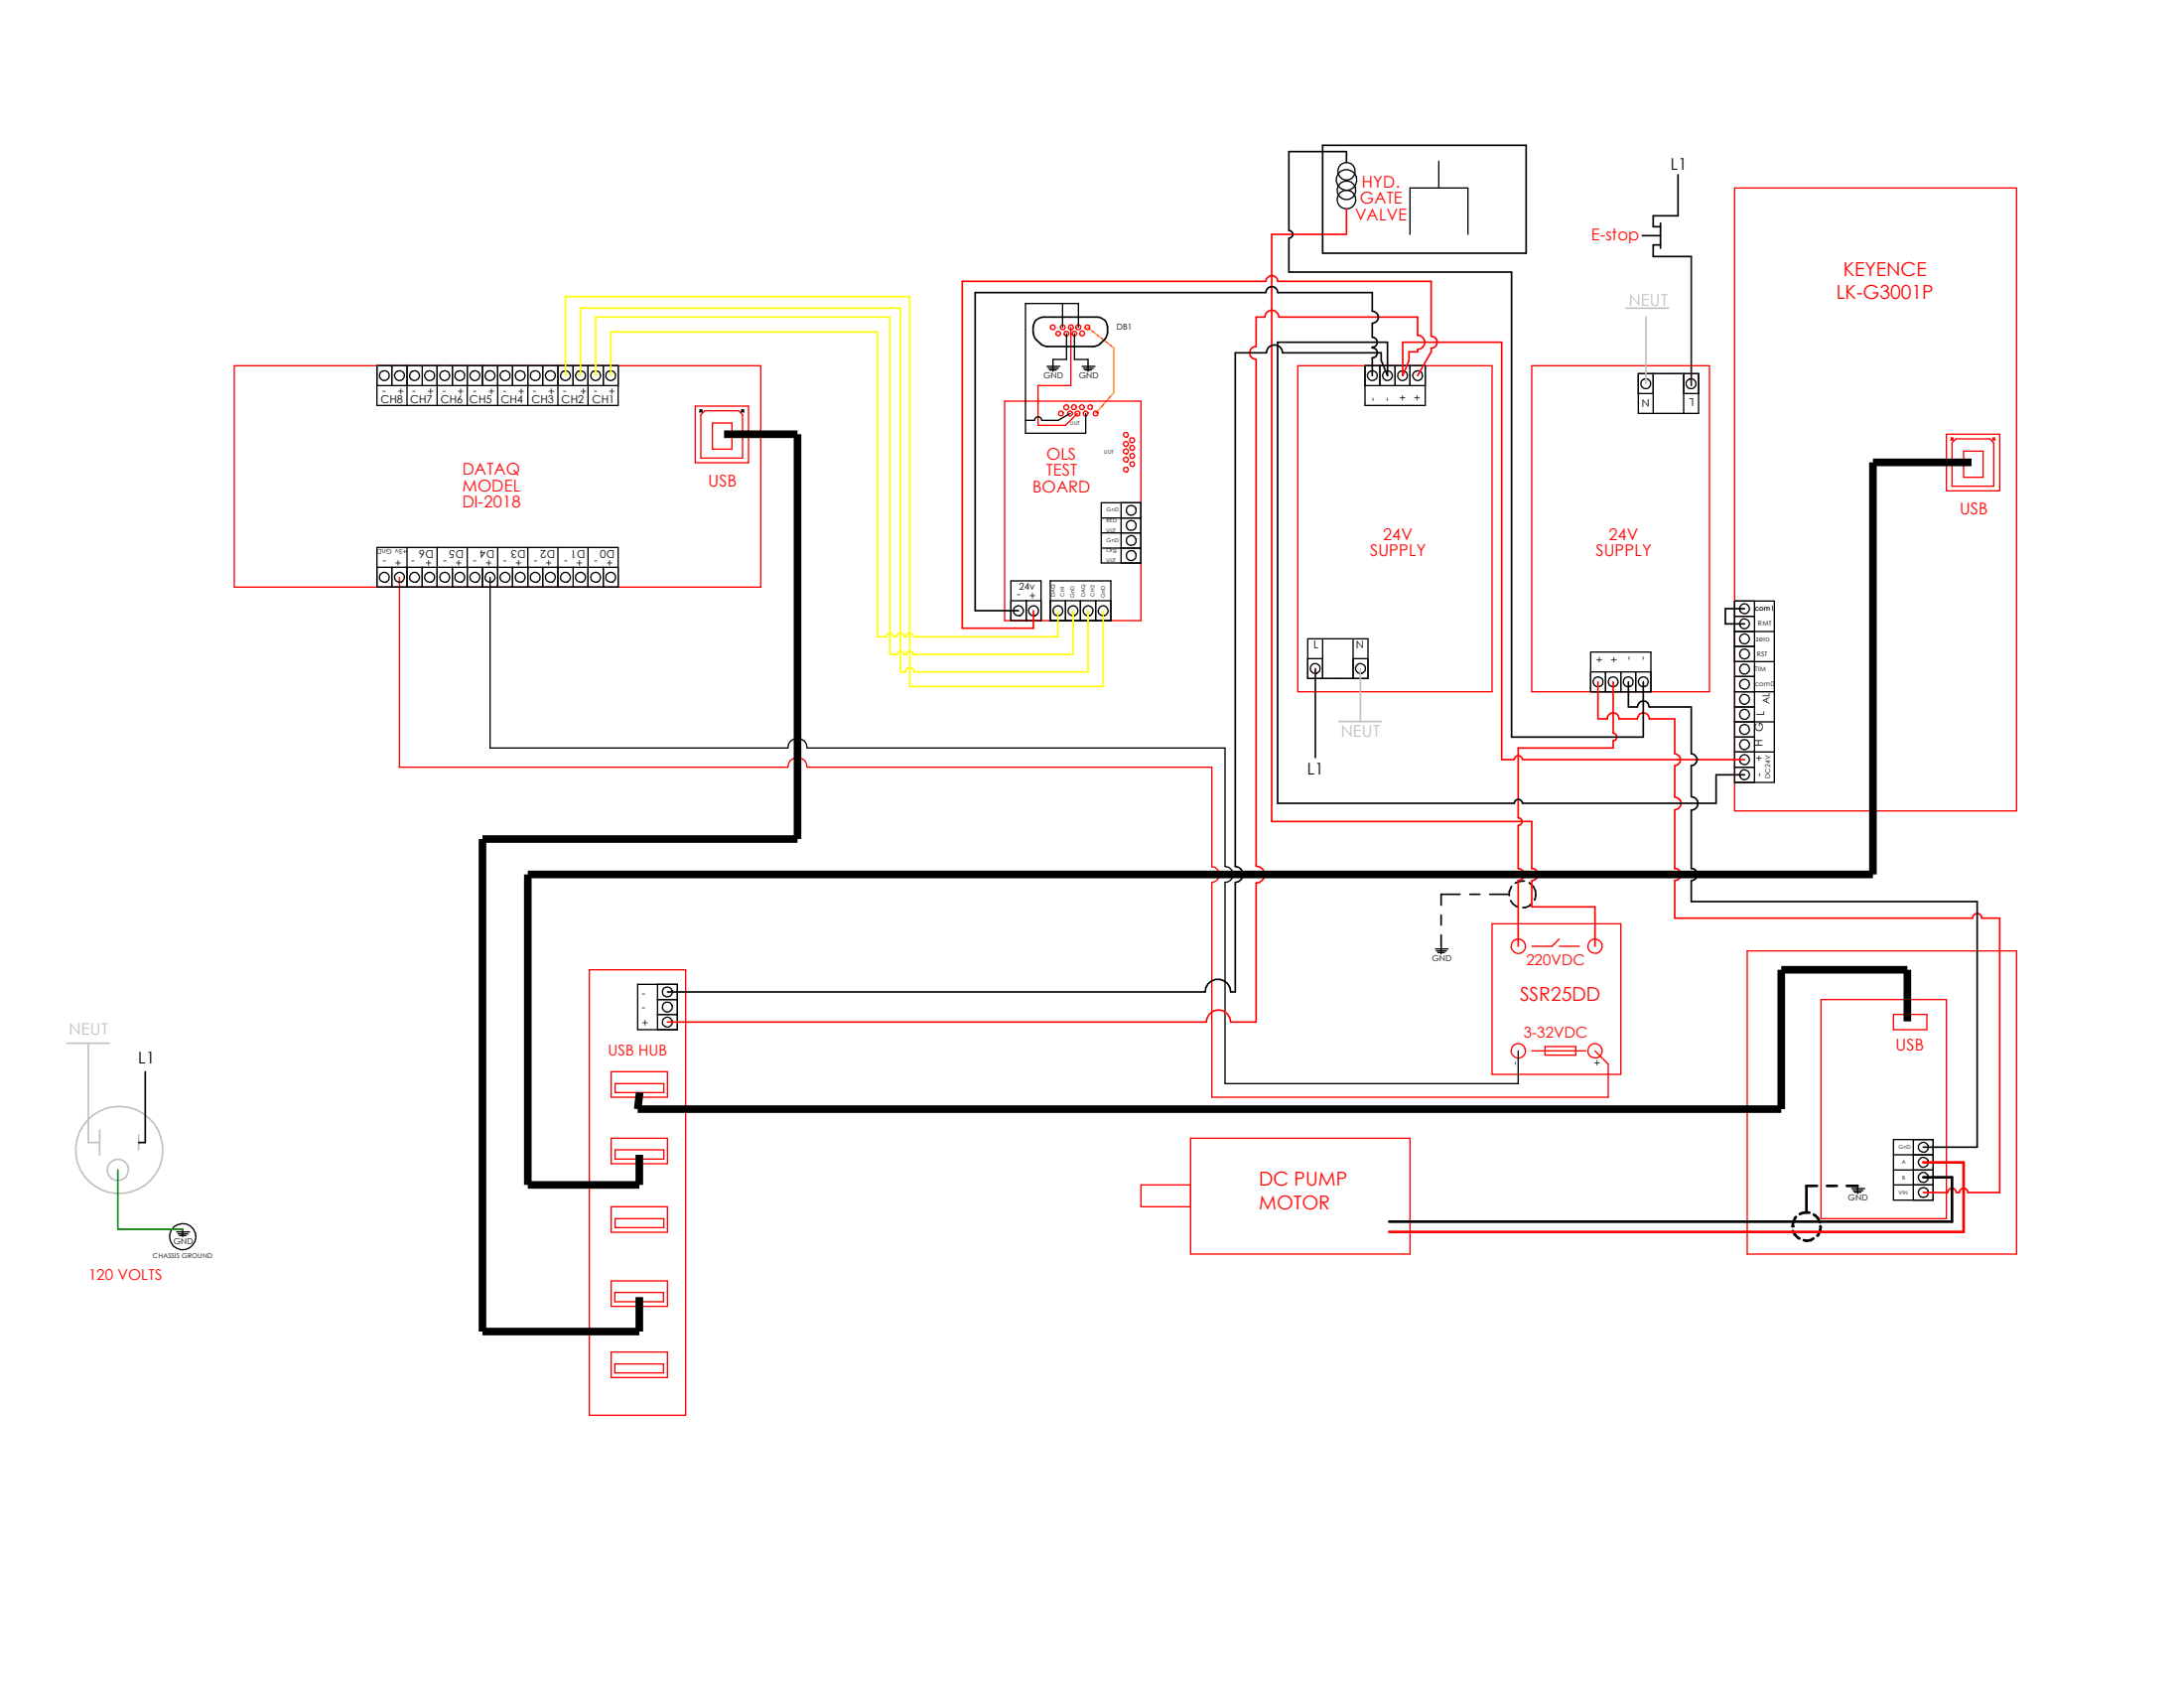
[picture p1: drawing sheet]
<svg xmlns="http://www.w3.org/2000/svg" width="279mm" height="216mm" viewBox="0 0 279 216" stroke-linecap="round" stroke-linejoin="round" font-family="sans-serif">
<g fill="none" stroke="#000" stroke-width=".21">
<path d="M169.2 18.6h26v13.8h-26zM172.3 20.8v-1.4h-7.4v10.1a.51 .51 0 0 1 .5 .5 .51 .51 0 0 1-.5 .5v4.3h28.5v59.5h16.8v-7.1M210.1 30.1h2.3M212.4 31.3h-.9v1.5h4.9M212.4 28.5v3.2M214.7 22.4v5.2h-3.2v1.4h.9M132.5 40.9l.5-.2 .4-.1h7a1.3 1.3 0 0 1 1.3 1.2v.8l-.2 .6-.9 .9-.6 .2h-6.1l-.6-.2-.8-.7-.1-.2-.2-.6a1.93 1.93 0 0 1 .3-1.7zM175.6 48v-2.2a.64 .64 0 0 0 .6-.7 .64 .64 0 0 0-.6-.6v-.1a.64 .64 0 0 0 .6-.6 .64 .64 0 0 0-.6-.7v-1.7a.78 .78 0 0 0 .8-.8 .78 .78 0 0 0-.8-.8v-2.4h-12.2a.76 .76 0 0 0-.7-.7 .76 .76 0 0 0-.8 .7h-37.1v40.7h5.5M223.2 77.9h-2.5v1.9h2.5M208.3 87.2v3.2h1.2a.76 .76 0 0 1 .7-.7 .76 .76 0 0 1 .8 .7h5.4v6a.76 .76 0 0 1 .7 .8 .76 .76 0 0 1-.7 .7v4a.87 .87 0 0 1 .8 .9 .87 .87 0 0 1-.8 .8v7.5a.78 .78 0 0 1 .7 .8 .78 .78 0 0 1-.7 .7v2.7h36.5v31.4h-6.9M223.2 99.1h-3.7v3.6h-24.7a.53 .53 0 0 0-.6-.5 .53 .53 0 0 0-.5 .5h-30.3v-58.9h14.1v4.2l-.8-1.9v-1h-12.6a1.04 1.04 0 0 0-1.1-1 1.04 1.04 0 0 0-1 1h-4v65.7a1.02 1.02 0 0 1 1 1 1.02 1.02 0 0 1-1 1.1v14h-.6a1.63 1.63 0 0 0-1.6-1.7 1.63 1.63 0 0 0-1.6 1.7h-68.8M184.4 117.1v1.2"/>
<path d="M184.4 119.6v1.4M186.8 114.4h-2.4v1.4M188 114.4h1.3M190.6 114.4h2.4M193.3 115.2l.2 .4 .7 .4M193.4 113.4l-.3 .6v.6M195 112.7h-.3l-.9 .2M195.6 112.9a1.64 1.64 0 0 1 .7 2.2M195.9 115.6l-.2 .3-.6 .2h-.3M18.6 137.1v9h-.9"/>
</g>
<path d="M229.4 157.4l.2 .5 .6 .5M229.7 155.7l-.3 .6-.1 .5M231.5 155.1h-.4l-.8 .2M232 158.4l-.4 .2-.5 .1-.3-.1M232 155.4l.6 .4 .2 .5M232.5 151.7h-1.4v3.4M232.9 156.8a1.34 1.34 0 0 1-.4 1.2M233.7 151.7h1.3M236.3 151.7h1.4M246 150.6h3.7v5.7h-72" fill="none" stroke="#000" stroke-width=".34"/>
<circle cx="229.3" cy="156.8" r=".17" fill="#000"/>
<path d="M139.1 41.9l3.4 2.6v5.7l-2.3 2.7" fill="none" stroke="#ff8000" stroke-width=".17"/>
<g fill="none" stroke="#f00" stroke-width=".17">
<path d="M221.9 24h36.1v79.7h-36.1zM30 46.8h67.3v28.3h-67.3zM88.9 51.9h6.9v7.3h-6.9zM90.2 52.5h4.3l.5 .5v5.6h-5.3v-5.6zM91.1 54.1h2.5v3.3h-2.5zM128.5 51.3h17.5v28.1h-17.5zM137 41.9v7.4h-4.2v5.1h3.5l1.5-1.5M166 46.8h24.9v41.7h-24.9zM196 46.8h22.7v41.7h-22.7zM249 55.5h6.8v7.3h-6.8zM249.6 56.1h.3M249.6 56l.3 .3"/>
<path d="M249.7 56v.3M249.9 56l-.3 .3M250.2 56.1h4.4l.5 .5v5.6h-5.4v-5.6zM251.2 57.7h2.5v3.3h-2.5zM254.9 56.1h.3M254.9 56l.3 .3M255.1 56v.3M255.2 56l-.3 .3M51.1 73.8v24.3h49.7a1.23 1.23 0 0 1 1.2-1.2 1.23 1.23 0 0 1 1.3 1.2h51.7v12.8a1 1 0 0 1 1 1 1 1 0 0 1-1 1v27.4h50.7v-4.2l-1.7-1.7M190.9 118.2h16.4v19.2h-16.4zM75.4 124h12.3v57h-12.3zM78.2 137.1h7.2v3.2h-7.2z"/>
<path d="M78.7 138.6h6.2v1.1h-6.2zM196 134.4h6.9M197.7 133.9h3.9v1.1h-3.9zM199.5 120.1l-1 .9h-2.5M199.5 121h2.6M223.5 121.6h34.5v38.8h-34.5zM233 127.8h16v28.1h-16zM242.2 129.8h4.3v1.9h-4.3zM78.2 154.3h7.2v3.3h-7.2zM78.2 145.6h7.2v3.2h-7.2zM78.7 155.9h6.2v1.1h-6.2zM78.7 147.1h6.2v1.2h-6.2z"/>
<path d="M152.3 151.6h-6.3v2.7h6.3M152.3 145.6h28.1v14.8h-28.1zM78.2 163.8h7.2v3.3h-7.2zM78.2 172.9h7.2v3.3h-7.2zM78.7 165.3h6.2v1.2h-6.2zM78.7 174.5h6.2v1.1h-6.2z"/>
<circle cx="134.7" cy="41.9" r=".29"/>
<circle cx="135.4" cy="42.7" r=".29"/>
<circle cx="135.7" cy="52.9" r=".31"/>
<circle cx="136" cy="41.9" r=".3"/>
<circle cx="136.4" cy="52.1" r=".31"/>
<circle cx="136.4" cy="42.7" r=".29"/>
<circle cx="136.9" cy="52.9" r=".32"/>
<circle cx="137" cy="41.9" r=".33"/>
<circle cx="137.4" cy="52.1" r=".3"/>
<circle cx="137.4" cy="42.7" r=".29"/>
<circle cx="137.8" cy="52.9" r=".31"/>
<circle cx="138" cy="41.9" r=".32"/>
<circle cx="138.4" cy="52.1" r=".3"/>
<circle cx="138.4" cy="42.6" r=".32"/>
<circle cx="138.9" cy="52.9" r=".32"/>
<circle cx="139.1" cy="41.9" r=".3"/>
<circle cx="139.5" cy="52.1" r=".29"/>
<circle cx="140.2" cy="52.9" r=".31"/>
<circle cx="144" cy="56.8" r=".3"/>
<circle cx="144" cy="55.6" r=".32"/>
<circle cx="144" cy="57.7" r=".32"/>
<circle cx="144" cy="58.8" r=".32"/>
<circle cx="144.8" cy="58.3" r=".3"/>
<circle cx="144.8" cy="57.3" r=".3"/>
<circle cx="144.8" cy="59.4" r=".3"/>
<circle cx="144.8" cy="56.3" r=".31"/>
<circle cx="144" cy="60.1" r=".32"/>
<circle cx="194.2" cy="134.4" r=".92"/>
<circle cx="194.2" cy="121" r=".93"/>
<circle cx="204" cy="134.4" r=".92"/>
<circle cx="204" cy="121" r=".92"/>
</g>
<g fill="none" stroke="#000" stroke-width=".17">
<path d="M135.9 38.8v3.1M180.4 30v-6h7.4v6M184.1 20.6v3.4M48.2 46.8h30.9v5.1h-30.9zM48.2 49.3h30.9M50.1 46.8v2.5M52.1 46.8v5.1M54 46.8v2.5M55.9 46.8v5.1M57.9 46.8v2.5M59.8 46.8v5.1M61.7 46.8v2.5"/>
<path d="M63.7 46.8v5.1M65.6 46.8v2.5M67.5 46.8v5.1M69.4 46.8v2.5M71.4 46.8v5.1M73.3 46.8v2.5M75.2 46.8v5.1M77.2 46.8v2.5M89.5 52.5h.3M89.5 52.4l.3 .3M89.7 52.4v.3M89.8 52.4l-.3 .3"/>
<path d="M94.9 52.5h.3M94.9 52.4l.3 .3M95 52.4v.3M95.1 52.4l-.3 .3M133.9 46.9h1.7M134.1 47.1h1.3M134.3 47.3h.8M136.4 42.7v3.3h-1.7v1.5M136.9 52.9l-1.5 .9h-2.1a.47 .47 0 0 0-.5-.5 .47 .47 0 0 0-.5 .5h-1.1M137.5 42.7v3.3h1.7v1.5M138 41.9v-3.1h-6.8v16.6h7.7v-2.5M138.4 46.9h1.7"/>
<path d="M138.6 47.1h1.3M138.8 47.3h.8M174.6 46.8h7.7v5.1h-7.7zM174.6 49.3h7.7M176.5 46.8v2.5M178.5 46.8v2.5M180.4 46.8v2.5M209.6 50.3h1.9M209.6 47.8h7.7v5.1h-7.7zM211.5 47.8v5.1M215.4 50.3h1.9M215.4 47.8v5.1"/>
<path d="M48.2 72.6h30.9M48.2 70h30.9v5.1h-30.9zM50.1 72.6v2.5M52.1 70v5.1M54 72.6v2.5M55.9 70v5.1M57.9 72.6v2.5M59.8 70v5.1M61.7 72.6v2.5M62.7 73.8v21.9h38.1a1.23 1.23 0 0 1 1.2-1.3 1.23 1.23 0 0 1 1.3 1.3h53.4v15.1a1.02 1.02 0 0 1 1 1 1.02 1.02 0 0 1-1 1.1v25.7h37.5v-4.2M63.7 70v5.1M65.6 72.6v2.5"/>
<path d="M67.5 70v5.1M69.4 72.6v2.5M71.4 70v5.1M73.3 72.6v2.5M75.2 70v5.1M77.2 72.6v2.5M129.3 74.3h3.9v5.1h-3.9zM129.3 76.8h3.9M131.3 76.8v2.6M134.4 74.3h7.7v5.1h-7.7zM134.4 76.8h7.7M136.3 76.8v2.6"/>
<path d="M138.2 76.8v2.6M140.2 76.8v2.6M140.9 66.3h5.1M140.9 64.3h5.1v7.7h-5.1zM140.9 70.1h5.1M140.9 68.2h5.1M143.4 64.3v7.7M221.9 76.9h5.1v23.2h-5.1zM221.9 78.8h2.6M224.5 76.9v23.2M101.9 96.9h.2M167.3 81.7h7.7v5.1h-7.7z"/>
<path d="M167.3 84.2h1.9M169.2 81.7v5.1M173.1 81.7v5.1M173.1 84.2h1.9M203.5 83.4h7.7v5.1h-7.7zM203.5 85.9h7.7M205.4 85.9v2.6M207.3 85.9v2.6M209.3 85.9v2.6M221.9 92.3h5.1M221.9 80.8h5.1M221.9 90.4h2.6"/>
<path d="M221.9 84.6h5.1M221.9 82.7h2.6M221.9 86.5h2.6M221.9 98.1h2.6M221.9 88.5h5.1M221.9 94.3h2.6M221.9 96.2h5.1M81.6 125.9h5.1v5.8h-5.1zM84.1 127.8h2.6M84.1 125.9v5.8M84.1 129.8h2.6M183.6 121.4h1.7"/>
<path d="M183.8 121.6h1.2M183.9 121.8h.9M184.4 121v1M22.6 157.6h1.7M22.8 157.8h1.2M22.9 158h.9M23.4 157.2v1M236.9 152h1.6M237.1 152.3h1.2M237.2 152.5h.9M237.7 151.7v1M242.2 147.7h5.1"/>
<path d="M242.2 151.6h5.1M242.2 145.8h5.1v7.7h-5.1zM242.2 149.6h5.1M244.8 145.8v7.7"/>
<circle cx="172.2" cy="21.9" r="1.12"/>
<circle cx="172.2" cy="23" r="1.32"/>
<circle cx="172.2" cy="25.5" r="1.2"/>
<circle cx="172.2" cy="24.3" r="1.2"/>
<circle cx="49.2" cy="48.1" r=".63"/>
<circle cx="51.1" cy="48" r=".62"/>
<circle cx="53" cy="48.1" r=".63"/>
<circle cx="55" cy="48.1" r=".63"/>
<circle cx="56.9" cy="48.1" r=".62"/>
<circle cx="58.8" cy="48.1" r=".63"/>
<circle cx="60.8" cy="48" r=".62"/>
<circle cx="62.7" cy="48.1" r=".63"/>
<circle cx="64.6" cy="48.1" r=".63"/>
<circle cx="66.5" cy="48.1" r=".62"/>
<circle cx="68.5" cy="48.1" r=".64"/>
<circle cx="70.4" cy="48" r=".62"/>
<circle cx="72.3" cy="48.1" r=".63"/>
<circle cx="74.3" cy="48.1" r=".63"/>
<circle cx="76.2" cy="48.1" r=".62"/>
<circle cx="78.1" cy="48.1" r=".63"/>
<circle cx="175.6" cy="48.1" r=".63"/>
<circle cx="177.5" cy="48.1" r=".62"/>
<circle cx="179.4" cy="48.1" r=".63"/>
<circle cx="181.4" cy="48" r=".62"/>
<circle cx="210.5" cy="49.1" r=".64"/>
<circle cx="216.3" cy="49.1" r=".64"/>
<circle cx="49.2" cy="73.9" r=".64"/>
<circle cx="51.1" cy="73.9" r=".64"/>
<circle cx="53" cy="73.9" r=".63"/>
<circle cx="55" cy="73.9" r=".64"/>
<circle cx="56.9" cy="73.8" r=".64"/>
<circle cx="58.8" cy="73.9" r=".64"/>
<circle cx="60.8" cy="73.9" r=".64"/>
<circle cx="62.7" cy="73.9" r=".63"/>
<circle cx="64.6" cy="73.9" r=".64"/>
<circle cx="66.6" cy="73.8" r=".64"/>
<circle cx="68.5" cy="73.9" r=".64"/>
<circle cx="70.4" cy="73.9" r=".64"/>
<circle cx="72.3" cy="73.9" r=".63"/>
<circle cx="74.3" cy="73.9" r=".64"/>
<circle cx="76.2" cy="73.8" r=".64"/>
<circle cx="78.1" cy="73.9" r=".64"/>
<circle cx="130.3" cy="78.1" r=".64"/>
<circle cx="132.2" cy="78.1" r=".64"/>
<circle cx="135.3" cy="78.1" r=".64"/>
<circle cx="137.3" cy="78.1" r=".64"/>
<circle cx="139.2" cy="78.1" r=".64"/>
<circle cx="141.1" cy="78.1" r=".63"/>
<circle cx="144.7" cy="67.2" r=".64"/>
<circle cx="144.7" cy="65.3" r=".64"/>
<circle cx="144.7" cy="71.1" r=".64"/>
<circle cx="144.7" cy="69.1" r=".63"/>
<circle cx="223.2" cy="79.8" r=".62"/>
<circle cx="223.2" cy="77.9" r=".63"/>
<circle cx="168.3" cy="85.5" r=".64"/>
<circle cx="174.1" cy="85.5" r=".64"/>
<circle cx="204.4" cy="87.2" r=".64"/>
<circle cx="206.4" cy="87.2" r=".62"/>
<circle cx="208.3" cy="87.2" r=".64"/>
<circle cx="210.2" cy="87.2" r=".63"/>
<circle cx="223.2" cy="99.1" r=".62"/>
<circle cx="223.2" cy="89.4" r=".62"/>
<circle cx="223.2" cy="87.5" r=".63"/>
<circle cx="223.2" cy="97.2" r=".63"/>
<circle cx="223.2" cy="95.2" r=".63"/>
<circle cx="223.2" cy="91.4" r=".63"/>
<circle cx="223.2" cy="81.7" r=".63"/>
<circle cx="223.2" cy="85.6" r=".63"/>
<circle cx="223.2" cy="83.7" r=".62"/>
<circle cx="223.2" cy="93.3" r=".62"/>
<circle cx="85.4" cy="126.9" r=".63"/>
<circle cx="85.4" cy="128.8" r=".64"/>
<circle cx="85.4" cy="130.7" r=".62"/>
<circle cx="23.4" cy="158.2" r="1.68"/>
<circle cx="246.1" cy="152.5" r=".64"/>
<circle cx="246.1" cy="148.7" r=".64"/>
<circle cx="246.1" cy="150.6" r=".64"/>
<circle cx="246.1" cy="146.7" r=".63"/>
</g>
<g fill="none" stroke="#c0c0c0" stroke-width=".21">
<path d="M208 39.4h5.4M210.6 40.6v8.5M171.3 92.3h5.4M174 85.5v6.8M8.6 133.4h5.4M11.3 133.4v12.7h1.4M12.7 144.5v3.2M17.7 145.2v1.9"/>
<circle cx="15.1" cy="149.6" r="1.36"/>
<circle cx="15.3" cy="147.1" r="5.6"/>
</g>
<path d="M72.3 48v-10.1h44.1v49.9h24.7v-9.7M74.3 48v-8.6h40.9v46.5h.6a.55 .55 0 0 1 .6-.5 .55 .55 0 0 1 .5 .5h22.3v-7.8M76.2 48v-7.4h37.6v43.1h1a.4 .4 0 0 1 .4-.4 .4 .4 0 0 1 .4 .4h.4a.42 .42 0 0 1 .4-.4 .42 .42 0 0 1 .4 .4h20.5v-5.6M78.1 48v-5.5h34.2v38.9h1.1a.45 .45 0 0 1 .5-.4 .45 .45 0 0 1 .4 .4h.4a.49 .49 0 0 1 .5-.5 .49 .49 0 0 1 .5 .5h.2a.49 .49 0 0 1 .5-.5 .49 .49 0 0 1 .5 .5h18.4v-3.3" fill="none" stroke="#ff0" stroke-width=".21"/>
<path d="M15.1 149.6v7.6h8.3" fill="none" stroke="#008000" stroke-width=".21"/>
<path d="M172.3 26.7v3.3h-9.6v75.1h33.3v6a.78 .78 0 0 1 .8 .8 .78 .78 0 0 1-.8 .7v3.4h8v5M181.4 48l1.7-3v-.5a.76 .76 0 0 0 .8-.7 .76 .76 0 0 0-.8-.8v-7h-19.7a.76 .76 0 0 0-.7-.8 .76 .76 0 0 0-.8 .8h-38.8v44.3h9.1v-2.2M204.4 87.2v4.7h1.2a.76 .76 0 0 1 .8-.7 .76 .76 0 0 1 .7 .7h2.4a.76 .76 0 0 1 .7-.7 .76 .76 0 0 1 .8 .7h3.2v4.5a.76 .76 0 0 1 .8 .8 .76 .76 0 0 1-.8 .7v4a.83 .83 0 0 1 .9 .9 .83 .83 0 0 1-.9 .8v7.5a.76 .76 0 0 1 .8 .7 .76 .76 0 0 1-.8 .8v4.8h38.1a.59 .59 0 0 1 .6-.6 .59 .59 0 0 1 .6 .6h2.3v35.1h-4a.55 .55 0 0 0-.6-.5 .55 .55 0 0 0-.5 .5h-.4a.55 .55 0 0 0-.6-.5 .55 .55 0 0 0-.5 .5h-3.2M206.4 87.2v6.6a.49 .49 0 0 1 .4 .5 .49 .49 0 0 1-.4 .4v1h-12.2v8.9a.49 .49 0 0 1 .5 .5 .49 .49 0 0 1-.5 .5v5.5a.76 .76 0 0 1 .8 .7 .76 .76 0 0 1-.8 .8v8.4M223.2 97.2h-28.4a.53 .53 0 0 0-.6-.6 .53 .53 0 0 0-.5 .6h-1.6v-53.4h-12.6v4.2l.8-1.9v-1.1h1.1v-.3a.91 .91 0 0 0 .9-.9 .91 .91 0 0 0-.9-.9v-2.3h-17.8a.91 .91 0 0 0-.9-.9 .91 .91 0 0 0-.9 .9h-1.1v3.7a.83 .83 0 0 0-.8 .8 .83 .83 0 0 0 .8 .9v64.8a1.08 1.08 0 0 1 1.1 1.1 1.08 1.08 0 0 1-1.1 1v17.8h-3.3a1.57 1.57 0 0 0-1.5-1.5 1.57 1.57 0 0 0-1.6 1.5h-68.9" fill="none" stroke="#f00" stroke-width=".21"/>
<path d="M216.4 32.8v16.5M168.3 85.5v11.4" fill="none" stroke="#400000" stroke-width=".21"/>
<path d="M246 148.7h5.2v8.9h-73.5" fill="none" stroke="#f00" stroke-width=".34"/>
<path d="M92.6 55.5h9.4v51.8h-40.3v63h20.1v-4.4M252.2 59.1h-12.6v52.7h-172.1v39.8h14.3v-3.9M244 130.6v-6.6h-16.1v17.9h-146.3l.2-2.2" fill="none" stroke="#000" stroke-width=".97" stroke-linecap="butt"/>
<g font-size="2.5" fill="#f00">
<text x="235.8" y="35.3">KEYENCE</text>
<text x="234.9" y="38.3">LK-G3001P</text>
<text x="194.4" y="128.1">SSR25DD</text>
<text x="161" y="151.7">DC PUMP</text>
<text x="161" y="154.6">MOTOR</text>
</g>
<g font-size="2.1" fill="#f00">
<text x="174.2" y="24">HYD.</text>
<text x="173.4" y="28.2">VALVE</text>
<text x="173.9" y="26.1">GATE</text>
<text x="203.5" y="30.7">E-stop</text>
<text x="133.9" y="58.8">OLS</text>
<text x="59.1" y="60.7">DATAQ</text>
<text x="59.1" y="64.9">DI-2018</text>
<text x="59.1" y="62.9">MODEL</text>
<text x="90.6" y="62.2">USB</text>
<text x="132.1" y="62.9">BOARD</text>
<text x="133.8" y="60.9">TEST</text>
<text x="250.7" y="65.8">USB</text>
<text x="175.3" y="71.2">SUPPLY</text>
<text x="176.9" y="69.1">24V</text>
<text x="204.1" y="71.2">SUPPLY</text>
<text x="205.8" y="69.1">24V</text>
<text x="242.5" y="134.4">USB</text>
</g>
<g font-size="2.1">
<text x="213.7" y="21.7">L1</text>
<text x="167.2" y="99.1">L1</text>
<text x="17.7" y="136">L1</text>
</g>
<g font-size="2.1" fill="#c0c0c0">
<text x="208.4" y="39.2">NEUT</text>
<text x="171.5" y="94.3">NEUT</text>
<text x="8.8" y="132.4">NEUT</text>
</g>
<g font-size="1.9" fill="#f00">
<text x="195.2" y="123.4">220VDC</text>
<text x="77.8" y="135">USB HUB</text>
<text x="194.9" y="132.7">3-32VDC</text>
<text x="11.3" y="163.7">120 VOLTS</text>
</g>
<g font-size="1.4">
<text x="48.7" y="51.6">CH8</text>
<text x="48.9" y="50.5">-</text>
<text x="50.8" y="50.5">+</text>
<text x="52.5" y="51.6">CH7</text>
<text x="52.7" y="50.5">-</text>
<text x="54.7" y="50.5">+</text>
<text x="56.3" y="51.6">CH6</text>
<text x="56.6" y="50.5">-</text>
<text x="58.5" y="50.5">+</text>
<text x="60.1" y="51.6">CH5</text>
<text x="60.5" y="50.5">-</text>
<text x="62.4" y="50.5">+</text>
<text x="64.1" y="51.6">CH4</text>
<text x="64.3" y="50.5">-</text>
<text x="66.3" y="50.5">+</text>
<text x="68" y="51.6">CH3</text>
<text x="68.2" y="50.5">-</text>
<text x="70.1" y="50.5">+</text>
<text x="71.8" y="51.6">CH2</text>
<text x="72" y="50.5">-</text>
<text x="74.2" y="50.5">+</text>
<text x="75.8" y="51.6">CH1</text>
<text x="76" y="50.5">-</text>
<text x="77.9" y="50.5">+</text>
<text x="176.1" y="51.3" transform="rotate(-90 176.1 51.3)">-</text>
<text x="177.9" y="51.3" transform="rotate(-90 177.9 51.3)">-</text>
<text x="180" y="51.3" transform="rotate(-90 180 51.3)">+</text>
<text x="181.8" y="51.3" transform="rotate(-90 181.8 51.3)">+</text>
<text x="211" y="51.1" transform="rotate(-180 211 51.1)">N</text>
<text x="216.7" y="51" transform="rotate(-180 216.7 51)">L</text>
<text x="49.4" y="71.4" transform="rotate(-180 49.4 71.4)">-</text>
<text x="51.4" y="71.5" transform="rotate(-180 51.4 71.5)">+</text>
<text x="53.1" y="71.4" transform="rotate(-180 53.1 71.4)">-</text>
<text x="55.3" y="71.5" transform="rotate(-180 55.3 71.5)">+</text>
<text x="55.5" y="70.3" transform="rotate(-180 55.5 70.3)">D6</text>
<text x="57.2" y="71.4" transform="rotate(-180 57.2 71.4)">-</text>
<text x="59.1" y="71.5" transform="rotate(-180 59.1 71.5)">+</text>
<text x="59.3" y="70.3" transform="rotate(-180 59.3 70.3)">D5</text>
<text x="61" y="71.4" transform="rotate(-180 61 71.4)">-</text>
<text x="62.9" y="71.5" transform="rotate(-180 62.9 71.5)">+</text>
<text x="63.2" y="70.3" transform="rotate(-180 63.2 70.3)">D4</text>
<text x="64.9" y="71.4" transform="rotate(-180 64.9 71.4)">-</text>
<text x="66.8" y="71.5" transform="rotate(-180 66.8 71.5)">+</text>
<text x="67.2" y="70.3" transform="rotate(-180 67.2 70.3)">D3</text>
<text x="68.8" y="71.4" transform="rotate(-180 68.8 71.4)">-</text>
<text x="70.6" y="71.5" transform="rotate(-180 70.6 71.5)">+</text>
<text x="71" y="70.3" transform="rotate(-180 71 70.3)">D2</text>
<text x="72.6" y="71.4" transform="rotate(-180 72.6 71.4)">-</text>
<text x="74.6" y="71.5" transform="rotate(-180 74.6 71.5)">+</text>
<text x="74.8" y="70.3" transform="rotate(-180 74.8 70.3)">D1</text>
<text x="76.5" y="71.4" transform="rotate(-180 76.5 71.4)">-</text>
<text x="78.4" y="71.5" transform="rotate(-180 78.4 71.5)">+</text>
<text x="78.6" y="70.3" transform="rotate(-180 78.6 70.3)">D0</text>
<text x="130.6" y="75.7" transform="rotate(-180 130.6 75.7)">-</text>
<text x="132.5" y="75.7" transform="rotate(-180 132.5 75.7)">+</text>
<text x="168.1" y="82.9">L</text>
<text x="173.5" y="82.9">N</text>
<text x="204.1" y="83.9" transform="rotate(90 204.1 83.9)">+</text>
<text x="206" y="83.9" transform="rotate(90 206 83.9)">+</text>
<text x="208" y="83.9" transform="rotate(90 208 83.9)">-</text>
<text x="209.9" y="83.9" transform="rotate(90 209.9 83.9)">-</text>
<text x="225.5" y="95.5" transform="rotate(-90 225.5 95.5)">H</text>
<text x="225.5" y="93.6" transform="rotate(-90 225.5 93.6)">G</text>
<text x="225.7" y="91.6" transform="rotate(-90 225.7 91.6)">L</text>
<text x="225.5" y="99.4" transform="rotate(-90 225.5 99.4)">-</text>
<text x="225.5" y="97.4" transform="rotate(-90 225.5 97.4)">+</text>
<text x="82.1" y="131.4">+</text>
<text x="82.1" y="129.3">-</text>
<text x="82.1" y="127.5">-</text>
<text x="193.5" y="135.8" transform="rotate(90 193.5 135.8)">-</text>
<text x="203.8" y="135.6" transform="rotate(90 203.8 135.6)">+</text>
</g>
<g font-size="1.2">
<text x="130.3" y="75.4">24v</text>
<text x="226.4" y="90" transform="rotate(-90 226.4 90)">AL</text>
</g>
<g font-size="1.1">
<text x="142.8" y="42.1">DB1</text>
<text x="133.5" y="48.4">GND</text>
<text x="138" y="48.4">GND</text>
<text x="183.2" y="122.9">GND</text>
<text x="236.4" y="153.6">GND</text>
<text x="22.2" y="159.1">GND</text>
</g>
<g font-size=".8">
<text x="52.1" y="70.3" transform="rotate(-180 52.1 70.3)">+5v GnD</text>
<text x="224.5" y="78.1">com1</text>
<text x="224.6" y="82">zero</text>
<text x="224.7" y="83.9">RST</text>
<text x="224.9" y="80.1">RMT</text>
<text x="224.5" y="85.9">TIM</text>
<text x="224.5" y="87.8">com0</text>
<text x="226.4" y="99.6" transform="rotate(-90 226.4 99.6)">DC24V</text>
<text x="19.6" y="161">CHASSIS GROUND</text>
</g>
<g font-size=".7">
<text x="136.9" y="54.4">UUT</text>
<text x="141.3" y="58">UUT</text>
<text x="141.6" y="65.4">GnD</text>
<text x="141.6" y="71.8">UUT</text>
<text x="141.6" y="69.3">GnD</text>
<text x="141.6" y="70.6">Org.</text>
<text x="141.6" y="68">UUT</text>
<text x="141.6" y="66.8">RED</text>
<text x="135" y="76.3" transform="rotate(-90 135 76.3)">DAQ</text>
<text x="136.2" y="76.3" transform="rotate(-90 136.2 76.3)">CH1</text>
<text x="137.4" y="76.5" transform="rotate(-90 137.4 76.5)">GnD</text>
<text x="138.8" y="76.3" transform="rotate(-90 138.8 76.3)">DAQ</text>
<text x="140" y="76.3" transform="rotate(-90 140 76.3)">CH2</text>
<text x="141.4" y="76.5" transform="rotate(-90 141.4 76.5)">GnD</text>
<text x="242.9" y="146.9">GnD</text>
<text x="243.3" y="148.8">A</text>
<text x="242.9" y="152.7">VIN</text>
<text x="243.3" y="150.8">B</text>
</g>
</svg>
